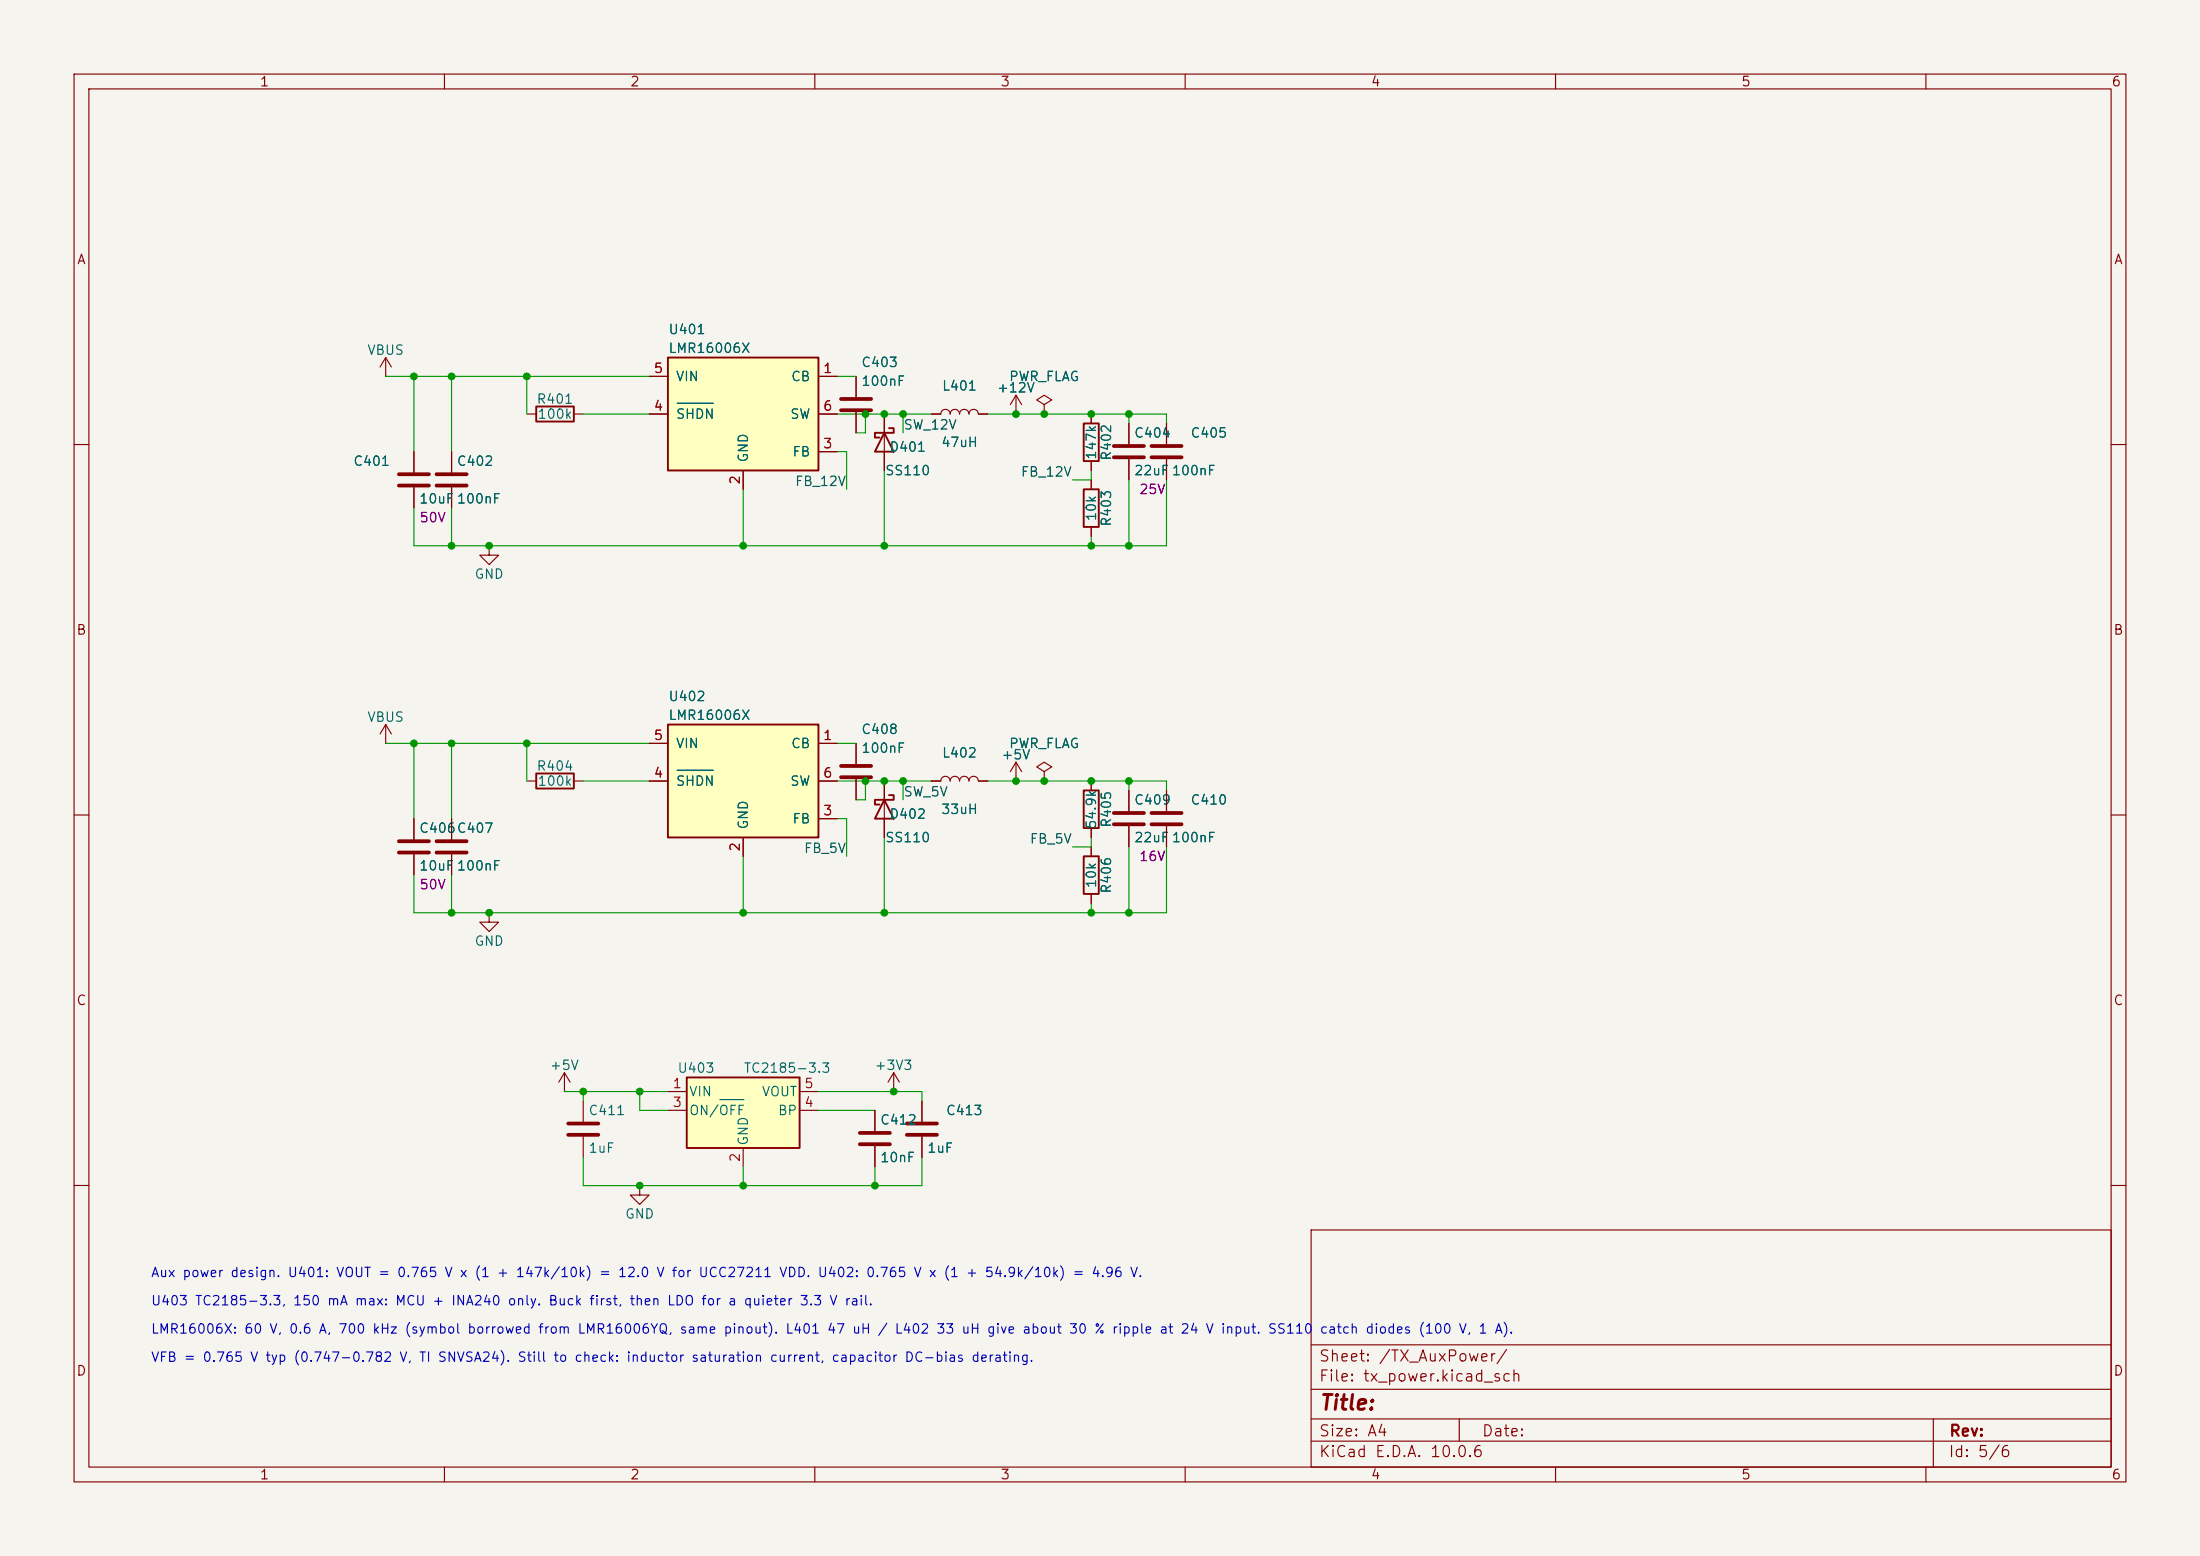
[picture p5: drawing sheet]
<svg xmlns="http://www.w3.org/2000/svg" width="297mm" height="210mm" viewBox="0 0 297 210" stroke-linecap="round" stroke-linejoin="round" font-family="sans-serif">
<path d="M0 0h297v210h-297z" fill="#f5f4ef" stroke="#f5f4ef" stroke-width=".14"/>
<g fill="none" stroke="#840000" stroke-width=".15">
<path d="M10 10h277v190h-277zM12 12h273v186h-273zM60 10v2M110 10v2M160 10v2M210 10v2M260 10v2M10 60h2M285 60h2M10 110h2M285 110h2M10 160h2"/>
<path d="M177 166h108v32h-108zM285 160h2M60 198v2M110 198v2M160 198v2M177 194.5h108M177 191.5h108M177 187.5h108M177 181.5h108M197 191.5v3M210 198v2M260 198v2"/>
<path d="M261 191.5v6.5"/>
</g>
<path d="M92.7 145.4h15.2v9.5h-15.2z" fill="#ffffc2"/>
<path d="M146.3 57.2h2v5h-2zM146.3 66h2v5.1h-2zM92.7 145.4h15.2v9.5h-15.2z" fill="none" stroke="#840000" stroke-width=".25"/>
<g fill="none" stroke="#840000" stroke-width=".15">
<path d="M141 54.6l1-.6-1-.7-1 .7 1 .6v1.3M141 55.9h.1M147.3 55.9v1.3M147.3 62.2v1.3M147.3 64.8v1.2M147.3 71.1v1.3M78.7 148.6v2.8M78.7 153.4v2.8M90.2 147.3h2.5M90.2 149.9h2.5M100.3 154.9v2.6M107.9 147.3h2.6"/>
<path d="M107.9 149.9h2.6M120.6 147.3h.1M120.6 144.8l-.7 1.3M120.6 144.8l.8 1.3M120.6 144.8v2.5M86.4 160v1.3h1.2l-1.2 1.3-1.3-1.3h1.3M86.4 160h.1"/>
</g>
<path d="M97.2 148.4h3.2" fill="none" stroke="#006464" stroke-width=".15"/>
<path d="M76.7 151.6h4.1M76.7 153.2h4.1" fill="none" stroke="#840000" stroke-width=".51"/>
<path d="M90.2 48.3h20.3v15.2h-20.3z" fill="#ffffc2"/>
<path d="M72.4 54.9h5.1v2h-5.1zM90.2 48.3h20.3v15.2h-20.3z" fill="none" stroke="#840000" stroke-width=".25"/>
<g fill="none" stroke="#840000" stroke-width=".15">
<path d="M71.1 55.9h1.3M77.5 55.9h1.2M87.6 50.8h2.6M87.6 55.9h2.6M110.5 50.8h2.5M110.5 55.9h2.5M115.6 50.8v2.8M115.6 55.6v2.8M55.9 61v2.8M55.9 65.8v2.8M61 61v2.8M61 65.8v2.8"/>
<path d="M66 73.7v1.2h1.3l-1.3 1.3-1.2-1.3h1.2M66 73.7h.1M100.3 63.5v2.5M110.5 61h2.5M55.9 110.5v2.8M55.9 115.3v2.8M61 110.5v2.8M61 115.3v2.8M157.5 106.7v2.8M157.5 111.5v2.8M66 123.2v1.3h1.3l-1.3 1.2-1.2-1.2h1.2M66 123.2h.1"/>
<path d="M76.2 147.3h.1M76.2 144.8l-.8 1.3M76.2 144.8l.8 1.3M76.2 144.8v2.5M124.5 148.6v2.8M124.5 153.4v2.8"/>
</g>
<path d="M91.4 54.4h4.9" fill="none" stroke="#006464" stroke-width=".15"/>
<g fill="none" stroke="#840000" stroke-width=".51">
<path d="M113.5 53.8h4.1M113.5 55.4h4.1M53.8 64h4.1M53.8 65.5h4.1M58.9 64h4.1M58.9 65.5h4.1M53.8 113.5h4.1M53.8 115.1h4.1M58.9 113.5h4.1M58.9 115.1h4.1M155.4 109.7h4.1M155.4 111.3h4.1"/>
<path d="M122.4 151.6h4.1M122.4 153.2h4.1"/>
</g>
<path d="M90.2 97.8h20.3v15.2h-20.3z" fill="#ffffc2"/>
<path d="M119.4 58.4l1.2 2.6h-2.5zM120 57.8h.6v.6h-2.5v.7h.6M90.2 97.8h20.3v15.2h-20.3zM72.4 104.4h5.1v2h-5.1zM119.4 108l1.2 2.5h-2.5zM120 107.3h.6v.7h-2.5v.6h.6M146.3 106.7h2v5.1h-2zM146.3 115.6h2v5.1h-2z" fill="none" stroke="#840000" stroke-width=".25"/>
<g fill="none" stroke="#840000" stroke-width=".15">
<path d="M52.1 50.8h.1M52.1 48.3v2.5M52.1 48.3l-.8 1.2M52.1 48.3l.7 1.2M87.6 55.9h2.6M87.6 50.8h2.6M110.5 55.9h2.5M110.5 50.8h2.5M115.6 50.8v2.8M115.6 55.6v2.8M119.4 55.9v7.6M125.7 55.9h1.3a.64 .64 0 0 1 .6-.7 .64 .64 0 0 1 .7 .7 .64 .64 0 0 1 .6-.7 .64 .64 0 0 1 .6 .7 .64 .64 0 0 1 .7-.7 .64 .64 0 0 1 .6 .7 .64 .64 0 0 1 .6-.7 .64 .64 0 0 1 .7 .7h1.2"/>
<path d="M137.2 55.9h.1M137.2 53.3v2.6M137.2 53.3l-.8 1.3M137.2 53.3l.7 1.3M141 55.9h.1M147.3 55.9v1.3M152.4 57.2v2.7M157.5 57.2v2.7M55.9 61v2.8M55.9 65.8v2.8M61 61v2.8M61 65.8v2.8"/>
<path d="M100.3 63.5v2.5M110.5 61h2.5M147.3 62.2v1.3M147.3 64.8v1.2M147.3 71.1v1.3M152.4 62v2.8M157.5 62v2.8M52.1 97.8l-.8 1.3M52.1 97.8l.7 1.3M52.1 97.8v2.5M52.1 100.3h.1M55.9 110.5v2.8"/>
<path d="M55.9 115.3v2.8M61 110.5v2.8M61 115.3v2.8M71.1 105.4h1.3M77.5 105.4h1.2M87.6 100.3h2.6M87.6 105.4h2.6M100.3 113v2.6M110.5 100.3h2.5M110.5 110.5h2.5M110.5 105.4h2.5M115.6 100.3v2.8"/>
<path d="M115.6 105.2v2.8M119.4 105.4v7.6M125.7 105.4h1.3a.64 .64 0 0 1 .6-.6 .64 .64 0 0 1 .7 .6 .64 .64 0 0 1 .6-.6 .64 .64 0 0 1 .6 .6 .64 .64 0 0 1 .7-.6 .64 .64 0 0 1 .6 .6 .64 .64 0 0 1 .6-.6 .64 .64 0 0 1 .7 .6h1.2M137.2 105.4h.1M137.2 102.9l-.8 1.2M137.2 102.9l.7 1.2M137.2 102.9v2.5M141 104.1l1-.6-1-.6-1 .6 1 .6v1.3M141 105.4h.1M147.3 105.4v1.3M147.3 111.8v1.2M147.3 114.3v1.3"/>
<path d="M152.4 106.7v2.8M152.4 111.5v2.8M157.5 106.7v2.8M157.5 111.5v2.8M147.3 120.7v1.2M118.1 149.9v2.8M118.1 154.7v2.8M124.5 148.6v2.8M124.5 153.4v2.8"/>
</g>
<path d="M91.4 54.4h4.9M91.4 104h4.9" fill="none" stroke="#006464" stroke-width=".15"/>
<path d="M150.4 60.2h4M150.4 61.7h4M155.4 60.2h4.1M155.4 61.7h4.1M113.5 103.4h4.1M113.5 104.9h4.1M150.4 109.7h4M150.4 111.3h4M116.1 152.9h4M116.1 154.4h4" fill="none" stroke="#840000" stroke-width=".51"/>
<g fill="none" stroke="#009600" stroke-width=".15">
<path d="M52.1 50.8h35.5M55.9 50.8v10.2M61 50.8v10.2M71.1 50.8v5.1M78.7 55.9h8.9M113 55.9h12.7M113 50.8h2.6M116.8 55.9v2.5h-1.2M121.9 55.9v2.5M133.3 55.9h24.2v1.3M152.4 55.9v1.3M61 68.6v5.1"/>
<path d="M100.3 66v7.7M113 61h1.3v5M119.4 63.5v10.2M147.3 63.5v1.3h-2.5M147.3 72.4v1.3M152.4 64.8v8.9M157.5 64.8v8.9h-101.6v-5.1M52.1 100.3h35.5M55.9 100.3v10.2M61 100.3v10.2M61 118.1v5.1M71.1 100.3v5.1"/>
<path d="M78.7 105.4h8.9M100.3 115.6v7.6M113 105.4h12.7M113 110.5h1.3v5.1M113 100.3h2.6M116.8 105.4v2.6h-1.2M119.4 113v10.2M121.9 105.4v2.6M133.3 105.4h24.2v1.3M147.3 113v1.3h-2.5M152.4 105.4v1.3M152.4 114.3v8.9"/>
<path d="M157.5 114.3v8.9h-101.6v-5.1M147.3 121.9v1.3M76.2 147.3h14M78.7 147.3v1.3M78.7 156.2v3.8h45.8v-3.8M86.4 147.3v2.6h3.8M100.3 157.5v2.5M110.5 149.9h7.6M110.5 147.3h14v1.3M118.1 157.5v2.5"/>
</g>
<g fill="#009600" stroke="#009600" stroke-width=".14">
<circle cx="100.3" cy="160" r=".46"/>
<circle cx="86.4" cy="160" r=".46"/>
<circle cx="78.7" cy="147.3" r=".46"/>
<circle cx="86.4" cy="147.3" r=".46"/>
<circle cx="66" cy="123.2" r=".46"/>
<circle cx="61" cy="123.2" r=".46"/>
<circle cx="147.3" cy="105.4" r=".46"/>
<circle cx="137.2" cy="105.4" r=".46"/>
<circle cx="152.4" cy="105.4" r=".46"/>
<circle cx="119.4" cy="123.2" r=".46"/>
<circle cx="116.8" cy="105.4" r=".46"/>
<circle cx="100.3" cy="123.2" r=".46"/>
<circle cx="118.1" cy="160" r=".46"/>
<circle cx="152.4" cy="123.2" r=".46"/>
<circle cx="147.3" cy="123.2" r=".46"/>
<circle cx="121.9" cy="105.4" r=".46"/>
<circle cx="119.4" cy="105.4" r=".46"/>
<circle cx="120.6" cy="147.3" r=".46"/>
<circle cx="147.3" cy="55.9" r=".46"/>
<circle cx="152.4" cy="55.9" r=".46"/>
<circle cx="137.2" cy="55.9" r=".46"/>
<circle cx="152.4" cy="73.7" r=".46"/>
<circle cx="141" cy="55.9" r=".46"/>
<circle cx="121.9" cy="55.9" r=".46"/>
<circle cx="141" cy="105.4" r=".46"/>
<circle cx="147.3" cy="73.7" r=".46"/>
<circle cx="119.4" cy="73.7" r=".46"/>
<circle cx="100.3" cy="73.7" r=".46"/>
<circle cx="55.9" cy="50.8" r=".46"/>
<circle cx="71.1" cy="50.8" r=".46"/>
<circle cx="61" cy="50.8" r=".46"/>
<circle cx="116.8" cy="55.9" r=".46"/>
<circle cx="119.4" cy="55.9" r=".46"/>
<circle cx="61" cy="73.7" r=".46"/>
<circle cx="66" cy="73.7" r=".46"/>
<circle cx="55.9" cy="100.3" r=".46"/>
<circle cx="71.1" cy="100.3" r=".46"/>
<circle cx="61" cy="100.3" r=".46"/>
</g>
<text font-size="2" fill="#840000" x="178" y="190.8">Title:</text>
<g font-size="1.5" fill="#840000">
<text x="178" y="184.1">Sheet: /TX_AuxPower/</text>
<text x="178" y="186.8">File: tx_power.kicad_sch</text>
<text x="178" y="197">KiCad E.D.A. 10.0.6</text>
<text x="178" y="194.2">Size: A4</text>
<text x="200" y="194.2">Date:</text>
<text x="263" y="197">Id: 5/6</text>
<text x="263" y="194.2">Rev:</text>
</g>
<g font-size="1.3" fill="#840000">
<text x="35" y="12">1</text>
<text x="85" y="12">2</text>
<text x="135" y="12">3</text>
<text x="185" y="12">4</text>
<text x="235" y="12">5</text>
<text x="285" y="12">6</text>
<text x="10.3" y="36">A</text>
<text x="285.3" y="36">A</text>
<text x="10.2" y="86">B</text>
<text x="285.2" y="86">B</text>
<text x="10.2" y="136">C</text>
<text x="285.2" y="136">C</text>
<text x="10.2" y="186">D</text>
<text x="285.2" y="186">D</text>
<text x="35" y="200">1</text>
<text x="85" y="200">2</text>
<text x="135" y="200">3</text>
<text x="185" y="200">4</text>
<text x="235" y="200">5</text>
<text x="285" y="200">6</text>
</g>
<g font-size="1.3" fill="#006464">
<text x="90.2" y="45.4">U401</text>
<text x="90.2" y="48">LMR16006X</text>
<text x="49.5" y="48.2">VBUS</text>
<text x="91.2" y="51.8">VIN</text>
<text x="106.7" y="51.8">CB</text>
<text x="116.2" y="49.9">C403</text>
<text x="116.2" y="52.4">100nF</text>
<text x="127.1" y="53">L401</text>
<text x="134.5" y="53.3">+12V</text>
<text x="136.1" y="51.8">PWR_FLAG</text>
<text x="72.4" y="54.8">R401</text>
<text x="72.5" y="56.8">100k</text>
<text x="91.2" y="56.8">SHDN</text>
<text x="106.6" y="56.8">SW</text>
<text x="153" y="59.4">C404</text>
<text x="160.6" y="59.4">C405</text>
<text x="47.6" y="63.2">C401</text>
<text x="61.6" y="63.2">C402</text>
<text x="101.3" y="62.5" transform="rotate(-90 101.3 62.5)">GND</text>
<text x="106.9" y="61.9">FB</text>
<text x="119.4" y="64.5">SS110</text>
<text x="120" y="61.3">D401</text>
<text x="127" y="60.7">47uH</text>
<text x="148.3" y="62.1" transform="rotate(-90 148.3 62.1)">147k</text>
<text x="150.3" y="62.3" transform="rotate(-90 150.3 62.3)">R402</text>
<text x="153" y="64.5">22uF 100nF</text>
<text x="56.5" y="68.3">10uF 100nF</text>
<text x="148.3" y="70.4" transform="rotate(-90 148.3 70.4)">10k</text>
<text x="150.3" y="71.2" transform="rotate(-90 150.3 71.2)">R403</text>
<text x="64" y="78.4">GND</text>
<text x="90.2" y="94.9">U402</text>
<text x="49.5" y="97.7">VBUS</text>
<text x="90.2" y="97.5">LMR16006X</text>
<text x="91.2" y="101.3">VIN</text>
<text x="106.7" y="101.3">CB</text>
<text x="116.2" y="99.4">C408</text>
<text x="116.2" y="101.9">100nF</text>
<text x="136.1" y="101.3">PWR_FLAG</text>
<text x="72.4" y="104.3">R404</text>
<text x="72.5" y="106.4">100k</text>
<text x="91.2" y="106.4">SHDN</text>
<text x="106.6" y="106.4">SW</text>
<text x="127.1" y="102.6">L402</text>
<text x="135.1" y="102.8">+5V</text>
<text x="56.5" y="112.7">C406C407</text>
<text x="101.3" y="112" transform="rotate(-90 101.3 112)">GND</text>
<text x="106.9" y="111.5">FB</text>
<text x="119.4" y="114">SS110</text>
<text x="120" y="110.8">D402</text>
<text x="127" y="110.2">33uH</text>
<text x="148.3" y="112" transform="rotate(-90 148.3 112)">54.9k</text>
<text x="150.3" y="111.8" transform="rotate(-90 150.3 111.8)">R405</text>
<text x="153" y="108.9">C409</text>
<text x="153" y="114">22uF 100nF</text>
<text x="160.6" y="108.9">C410</text>
<text x="56.5" y="117.8">10uF 100nF</text>
<text x="148.3" y="120" transform="rotate(-90 148.3 120)">10k</text>
<text x="150.3" y="120.7" transform="rotate(-90 150.3 120.7)">R406</text>
<text x="64" y="128">GND</text>
<text x="74.1" y="144.7">+5V</text>
<text x="91.4" y="145.1">U403</text>
<text x="92.9" y="148.3">VIN</text>
<text x="100.3" y="145.1">TC2185-3.3</text>
<text x="102.8" y="148.3">VOUT</text>
<text x="118" y="144.7">+3V3</text>
<text x="79.4" y="150.8">C411</text>
<text x="79.4" y="155.9">1uF</text>
<text x="92.9" y="150.8">ON/OFF</text>
<text x="101.3" y="154.7" transform="rotate(-90 101.3 154.7)">GND</text>
<text x="104.9" y="150.8">BP</text>
<text x="118.7" y="152.1">C412</text>
<text x="125.1" y="155.9">1uF</text>
<text x="127.6" y="150.8">C413</text>
<text x="118.7" y="157.2">10nF</text>
<text x="84.3" y="164.8">GND</text>
</g>
<g font-size="1.3" fill="#a90000">
<text x="88.2" y="50.7">5</text>
<text x="111" y="50.7">1</text>
<text x="88.2" y="55.7">4</text>
<text x="111" y="55.7">6</text>
<text x="100.2" y="65.5" transform="rotate(-90 100.2 65.5)">2</text>
<text x="111" y="60.8">3</text>
<text x="88.2" y="100.2">5</text>
<text x="111" y="100.2">1</text>
<text x="88.2" y="105.3">4</text>
<text x="111" y="105.3">6</text>
<text x="111" y="110.4">3</text>
<text x="100.2" y="115" transform="rotate(-90 100.2 115)">2</text>
<text x="90.7" y="147.2">1</text>
<text x="90.7" y="149.7">3</text>
<text x="108.5" y="149.7">4</text>
<text x="108.5" y="147.2">5</text>
<text x="100.2" y="156.9" transform="rotate(-90 100.2 156.9)">2</text>
</g>
<g font-size="1.3" fill="#0f0f0f">
<text x="121.9" y="58.3">SW_12V</text>
<text x="107.2" y="65.9">FB_12V</text>
<text x="137.7" y="64.6">FB_12V</text>
<text x="121.9" y="107.8">SW_5V</text>
<text x="108.4" y="115.4">FB_5V</text>
<text x="138.9" y="114.2">FB_5V</text>
</g>
<g font-size="1.3" fill="#840084">
<text x="56.5" y="70.8">50V</text>
<text x="153.7" y="67">25V</text>
<text x="153.7" y="116.5">16V</text>
<text x="56.5" y="120.3">50V</text>
</g>
<g font-size="1.3" fill="#0000c2">
<text x="20.3" y="172.7">Aux power design. U401: VOUT = 0.765 V x (1 + 147k/10k) = 12.0 V for UCC27211 VDD. U402: 0.765 V x (1 + 54.9k/10k) = 4.96 V.</text>
<text x="20.3" y="176.5">U403 TC2185-3.3, 150 mA max: MCU + INA240 only. Buck first, then LDO for a quieter 3.3 V rail.</text>
<text x="20.3" y="184.1">VFB = 0.765 V typ (0.747-0.782 V, TI SNVSA24). Still to check: inductor saturation current, capacitor DC-bias derating.</text>
<text x="20.3" y="180.3">LMR16006X: 60 V, 0.6 A, 700 kHz (symbol borrowed from LMR16006YQ, same pinout). L401 47 uH / L402 33 uH give about 30 % ripple at 24 V input. SS110</text>
<text x="178.1" y="180.3">catch diodes (100 V, 1 A).</text>
</g>
</svg>
